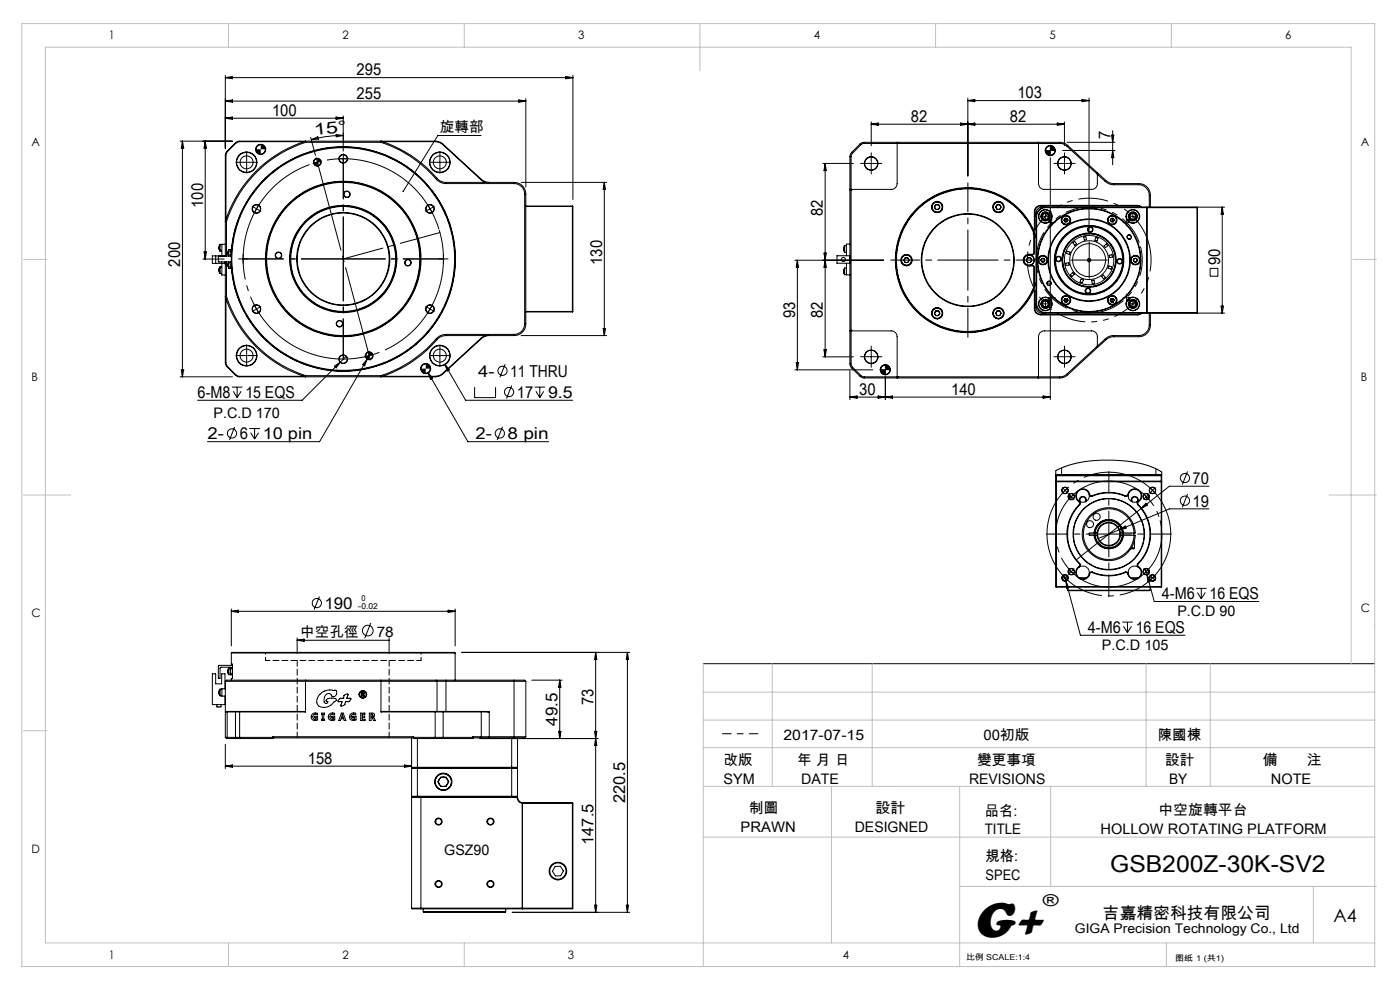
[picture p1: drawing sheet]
<svg xmlns="http://www.w3.org/2000/svg" width="297mm" height="210mm" viewBox="0 0 297 210" stroke-linecap="round" stroke-linejoin="round" font-family="sans-serif">
<g fill="none" stroke="#000" stroke-width=".21">
<path d="M47.8 16v15.5M47.8 16.5l1.5-.3v.5zM47.8 16.5h73.7M120.1 16.2l1.4 .3-1.4 .2zM121.5 16v26.3M38.2 29.9h11.1M38.7 29.9v50M38.7 29.9l.3 1.5h-.5zM43.5 29.9l.3 1.5h-.5zM43.5 29.9v25.1M47.8 25.1h25M47.8 25.1l1.5-.3v.5z"/>
<path d="M47.8 21.4l1.5-.2v.5zM47.8 21.4h63.7M52.2 34.4h.2M52.3 34.3v.3M55.3 30.7h-.1a1.04 1.04 0 0 0-.9 1M56.3 31.7a1.02 1.02 0 0 1-1 1M64.4 30h-13.6l-.8 .4-1.8 1.8-.3 .5v13.9M64.8 30.2a26 26 0 0 0-16.8 16.8M64.8 30.2v-.3a26.2 26.2 0 0 0-17 17l.2 .1M64.8 30.2h16M65.9 29.1l1 3.9M66 29.6l1.4-.6 .2 .5z"/>
<path d="M67.3 34.3v.2M67.3 33.6a.72 .72 0 0 0-.7 .8M67.4 34.4l-.2 .1M68.1 34.4v.1a.73 .73 0 0 1-.8 .7M71.3 28.5l1.5 .2-1.5 .3zM71.3 24.8l1.5 .3-1.5 .2zM72.7 33.7h.2M72.8 24.6v7.5M72.8 28.7a26.7 26.7 0 0 0-6.8 .9M72.8 33.6v.2M80.8 30.2a27.8 27.8 0 0 1 12.2 8.2l1.3 .5h14.7a2.23 2.23 0 0 1 2.3 2.3v27.5a2.23 2.23 0 0 1-2.3 2.2h-14.4a2.65 2.65 0 0 0-2.1 1 26 26 0 0 1-11.7 7.8M80.8 30.2v-.3a27.4 27.4 0 0 1 12.3 8.3l1.2 .5h14.7a2.45 2.45 0 0 1 2.5 2.5v27.5a2.45 2.45 0 0 1-2.5 2.5h-14.4a2.61 2.61 0 0 0-1.9 .9 26.1 26.1 0 0 1-11.9 7.8v-.2"/>
<path d="M81.2 30h11.1l.9 .2 .7 .5 8.1 7.4 1 .6M93.2 34.4h.3M93.3 34.3v.3M102.1 28.7h-9.2l-7.4 11.9M103.8 38.7a2.48 2.48 0 0 1-1.7-.7l-8.1-7.4a2.48 2.48 0 0 0-1.7-.7h-41.6l-.5 .2-2.1 2.1-.3 .6v21.5M110.1 21.2l1.4 .2-1.4 .3zM110.6 38.7h18.1M111.5 20.9v18.8M128.2 38.7v32.5M128.2 38.7l.2 1.5h-.4zM174.6 34.7h6.4M175 34.7v41"/>
<path d="M175 34.7l.3 1.5h-.5zM184.7 34.7h.2M184.8 25.9v5M184.8 34.6v.2M184.8 26.3h41M184.8 26.3l1.5-.2v.5zM190.3 30.2h30M190.3 30.2v8.7a1.26 1.26 0 0 1-1.2 1.3h-8.8M190.3 30.2h-7.1l-.7 .3-1.9 1.9-.3 .7v7.1M190.4 30.4h34.4a2.07 2.07 0 0 1 1.5 .6l6.5 6M190.4 30.4h-7.3l-.5 .3-2 2.2v7.4M190.4 30.4h.1"/>
<path d="M203.8 26.1l1.5 .2-1.5 .3zM205.3 20.8v16.5M205.3 21.3h25.7M205.3 21.3l1.5-.2v.5zM205.3 26.3l1.5-.2v.5zM220.3 30.2v8.7a1.21 1.21 0 0 0 1.2 1.3h10.1a1.21 1.21 0 0 0 1.2-1.3v-2.3M220.3 30.2h4.5a2.48 2.48 0 0 1 1.7 .7l6.3 5.7M222.7 31.9h.2M222.8 30.9h-.1a.96 .96 0 0 0-.9 1M222.8 31.8v.3M222.8 33.4v51.4M223.8 31.9a1.02 1.02 0 0 1-1 1"/>
<path d="M224.3 26.1l1.5 .2-1.5 .3zM225.4 31.9h11.1M225.7 34.7h.2M225.8 25.9v5M225.8 34.6v.2M226.3 30.2h10.2M229.6 21.1l1.4 .2-1.4 .3zM231 20.8v29M232.8 37l1.6 1.4a2.63 2.63 0 0 0 1.9 .8h5.2a2.29 2.29 0 0 1 2.3 2.2v2.5M232.8 36.6l1.8 1.7a2.48 2.48 0 0 0 1.7 .6h5.2a2.45 2.45 0 0 1 2.6 2.5v2.5M235.8 28.7h.5l-.3 1.5zM236 27.7v7.3"/>
<path d="M236 31.9l.3 1.5h-.5zM43 55h4.6M43.3 53.4h.5l-.3 1.6zM45.8 54.3v1.6M46.5 57.7l.2 .3M46.5 52.9l.2 .4M46.5 57.7h.1M46.5 57v.7M46.5 57h.1M46.5 52.9h.1M46.5 52.2v.7M46.5 52.2h.1"/>
<path d="M46.5 54.3h-.2v1.3h2.8M46.7 56.6l-.2 .4M46.7 51.8l-.2 .4M46.7 56.6v1.4M46.7 51.8v1.5M46.7 56.6h.4M46.7 58h.4M46.7 51.8h.4M46.7 53.3h.4M47 55.6l.1 2.7h.7M47.7 55.6l.1 .3M47.8 55.6v21.4l.3 .7 2.2 2.2h42a2.48 2.48 0 0 0 1.7-.6l8.1-7.4a2.48 2.48 0 0 1 1.7-.7"/>
<path d="M47.8 54.2l-.1 .1M47.8 51.8h-.7l-.1 2.5M48 47v7.3M48 55.6v7.3M48.4 56.5l.1 .4M48.4 55.8l.1-.2v1.3M48.4 54h.1M48.4 53.3v.7M48.4 53.3h.1M48.4 56.5h.1M48.4 55.8v.7M48.4 55.8h.1"/>
<path d="M48.5 53v1.3l-.1-.3M48.5 53l-.1 .3M48.5 53h.4M48.9 53v1.3M48.9 55.6v1.2M48.9 56.8l-.4 .1M48.9 53h.2M48.9 56.8h.2M49.1 53a23.8 23.8 0 0 1 36.2-18.4 23.8 23.8 0 0 1 0 40.6 23.8 23.8 0 0 1-36.2-18.4M49.1 54.3h-4.1v1.6h2.7M49.1 52.8h.1M49.1 57h.1"/>
<path d="M49.1 52.3h.1M49.1 57.6h.1M51.4 55h.3M51.6 54.8v.3M54.3 44.3l.2 .1M54.5 44.2l-.2 .2M72.7 55h.2M72.8 54.8v.3M91.2 44.2v.1M91.2 44.3l-.1 .1M91.2 44.3l.1 .1M91.3 44.3h-.1"/>
<path d="M93.9 55h.3M94.1 54.8v.3M111.5 43.7h10M111.5 43.8h9.9M121.4 43.8v22.3M121.5 43.7v22.4M121.5 43.7l-.1 .1M168.6 55.2h18.8M169.2 55.2v23.2M169.2 55.2l.2 1.5h-.5zM174.8 53.7h.5l-.3 1.5zM175 55.2l.3 1.5h-.5z"/>
<path d="M179 53.2l.2 .3M179 57.9l.2 .4M179 52.4h.1M179 53.2h.1M179 52.4v.8M179 57.2h.1M179 57.9h.1M179 57.2v.7M179.2 52.1l-.2 .3M179.2 56.9l-.2 .3M179.2 52.1v1.4M179.2 56.9v1.4"/>
<path d="M179.2 52.1h.4M179.2 53.5h.4M179.2 56.9h.4M179.2 58.3h1.1M179.6 55.8v2.5M180.2 54.2h-2.6v1.6h2.6M180.2 54.6h.1M180.2 55.8h.1M180.3 40.2v30M180.3 54.2v1.7M180.3 51.8h-.7v2.4M180.6 40.3h.1"/>
<path d="M180.6 40.3v29.8M192 54.7h.6l.3 .5-.3 .5h-.6l-.3-.5zM198.5 43.4h.6l.3 .5-.3 .5h-.6l-.3-.5zM205.2 55.2h.2M205.3 55.1v.2M211.5 43.4h.6l.3 .5-.3 .5h-.6l-.3-.5zM218 54.7h.6l.3 .5-.3 .5h-.6l-.3-.5zM218.3 56.3l1 .1M218.3 54.1a1.11 1.11 0 0 0-1.1 1.1 1.11 1.11 0 0 0 1.1 1.1M218.3 54.1a1.11 1.11 0 0 1 1.1 1.1 1.11 1.11 0 0 1-1.1 1.1M219.3 53.9a1.67 1.67 0 0 0-2.2 .8 1.24 1.24 0 0 0 1.2 1.7h1M219.3 56.4v.1"/>
<path d="M219.3 53.9l-1 .2M219.3 48.7h-.1a15.3 15.3 0 0 0-21.8-6.6 15.3 15.3 0 0 0-4.1 22.4 15.3 15.3 0 0 0 22.8 1.5l1.4-1.6 1.6-2.7 .2-.1M219.3 48.7a15.4 15.4 0 0 0-23.5-5.6 15.4 15.4 0 0 0 0 24.2 15.4 15.4 0 0 0 23.5-5.7M219.3 49.5a15.1 15.1 0 0 0-23.2-6.3 15.1 15.1 0 0 0 0 24 15.1 15.1 0 0 0 23.2-6.3M219.3 53.9h.1M219.3 56.5l.1 4.4M219.3 49.5h.1M219.3 49.5v4.4M219.3 56.5v4.4M219.4 49.5a15.2 15.2 0 0 0-23.3-6.4 15.2 15.2 0 0 0 0 24.2 15.2 15.2 0 0 0 23.3-6.4M219.4 49.5l-.1 4.4M219.4 48.7h-.1"/>
<path d="M219.4 49.5l.4 .9M219.8 59.9l-.4 1M221 54.8h.4l.3 .4-.3 .4h-.4l-.2-.4zM221.7 45.9h.2M221.8 45.8v.2M221.8 43.9a1.99 1.99 0 0 0-2 2M223 47.2h.2M223 46.5l-.4 .2-.2 .4M223.1 47.1v.3M225.4 47.2h.1M225.7 46.6v.1M225.9 47l.1 .1"/>
<path d="M225.9 46.3h.4l.3 .4-.3 .4h-.4l-.2-.4zM226 46.3h-.1M226.1 46.3v.8M226.1 55.8l.6-.1 .1 .5-.6 .1zM226.2 45.7v.1M226.2 46.3v.8M226.4 53.3l.6 .2-.2 .5-.6-.2zM227.1 58.2l.4-.4 .4 .4-.5 .4zM227.6 51.5l.4-.3 .4 .5-.4 .3zM229.3 59.2l.5 .2-.2 .6-.5-.2zM229.9 50.3l.5-.1 .1 .6-.5 .1zM230.9 55.2h.3"/>
<path d="M231 55.1v.2M231.6 59.5l.5-.1 .1 .7h-.5zM232.5 50.4l.4 .1-.2 .6-.4-.1zM233.7 58.7l.4-.4 .4 .5-.4 .4zM234.2 52.2l.5-.5 .3 .4-.5 .4zM235.3 56.4l.5 .2-.1 .5-.6-.2zM235.3 54.1l.6-.1 .1 .5-.6 .1zM235.7 46.3h.5l.2 .4-.2 .4h-.5l-.2-.4zM235.9 46.3v.8l.4-.2M235.9 45.7v.1M236 46.3v.8M236.1 46.3h.1"/>
<path d="M236.4 46.6v.1M236.7 47.2h.1M238.9 47.2h.2M239 47.1v.3M239.1 46.5l.5 .3 .1 .3M240.2 45.9h.3M240.3 45.8v.2M240.6 54.8h.5l.2 .4-.2 .4h-.5l-.2-.4zM242 43.9l-.5-.2h-20.7a1.26 1.26 0 0 0-1.3 1.2l-.1 3.8M242.3 43.9l-1-.3h-20.5a1.33 1.33 0 0 0-1.4 1.3v3.8M243.3 43.9v22.5M253.9 44.1h-32.1a1.93 1.93 0 0 0-1.9 1.8v18.5a1.93 1.93 0 0 0 1.9 1.9h32.1"/>
<path d="M253.9 44.1v22.2M253.9 43.9l.1 .1M254 44v22.4M254 44l-.1 .1M256.7 56.9h1.7v1.7h-1.7zM259.3 43.9v22.5M259.3 43.9l.2 1.5h-.5zM259.8 43.9h-38.7a1.26 1.26 0 0 0-1.3 1.3v20a1.26 1.26 0 0 0 1.3 1.2h38.7M38.2 79.9h11.1M38.5 78.4h.5l-.3 1.5zM47.9 63.3v13.8l.3 .5 1.8 1.9 .7 .3h13.7M48 62.9a26 26 0 0 0 16.8 16.8"/>
<path d="M48 62.9h-.2a26.2 26.2 0 0 0 17 17v-.2M52.2 75.5h.2M52.3 75.3v.3M54.3 65.5l.2 .2M54.5 65.5l-.2 .1M64.8 79.7h16M71 77.7l1.2-.9-.9 1.2zM73.4 75.6l-9.3 9.3h-22.2M77.9 76.2l-10.1 17.5h-23.8M77.9 76.2l-.5 1.4-.5-.2zM78.3 75.3v.2M78.3 75.5h-.1"/>
<path d="M78.3 75.5l.1 .1M78.3 74.7a.72 .72 0 0 0-.7 .8M78.4 75.4l-.1 .1M78.7 74.7l-.8 1.5M79.1 75.5a.78 .78 0 0 1-.8 .7M90.3 77.2h-.1a.97 .97 0 0 0-.9 1M90.8 79l8.5 14.7h17.1M90.8 79l1 1.2-.5 .3zM91.1 65.5l.1 .1M91.2 65.6v.1M91.2 65.6h.1M91.3 65.5l-.1 .1"/>
<path d="M91.3 78.2a1.02 1.02 0 0 1-1 1M93.2 75.5h.3M93.3 75.3v.3M94.4 77.3l4.4 7.6h22.7M94.4 77.3l1 1.1-.5 .3zM103 71.2l-1 .5-8.6 7.9-1.1 .2h-11.1M107.2 77.2l-1.2 2.8M110.6 71.2h18.1M111.5 66.1h9.9M121.4 66.1h.1M121.5 66.1l-10 .1M128 69.7h.4l-.2 1.5z"/>
<path d="M168.6 78.4h16.6M168.9 76.9h.5l-.2 1.5zM174.6 75.7h6.4M174.8 74.2h.5l-.3 1.5zM180.3 70.2v7.1l.3 .7 1.9 1.9 .6 .3h7.2M180.3 70.2h8.8a1.26 1.26 0 0 1 1.2 1.2v8.8M180.3 78.7v6.1M180.6 70.1v7.4l2 2.1 .5 .3h7.3M180.6 70.1h.1M184.7 75.7h.2M184.8 75.6v.2M187.7 78.4h.2"/>
<path d="M187.8 77.4a1.02 1.02 0 0 0-1 1M187.8 78.3v.3M187.8 79.9v4.9M188.8 78.4a1.02 1.02 0 0 1-1 1M190.4 79.9h.1M198.5 65.9h.6l.3 .6-.3 .4h-.6l-.3-.4zM211.5 65.9h.6l.3 .6-.3 .4h-.6l-.3-.4zM219.3 61.6l.1 .1M219.3 60.9h.1M219.4 61.7v3.7a1.33 1.33 0 0 0 1.4 1.4h20.5l1-.4M219.4 61.7l.1 3.7a1.33 1.33 0 0 0 1.3 1.3h20.5l.7-.3M219.8 64.4a1.99 1.99 0 0 0 2 2"/>
<path d="M221.7 64.5h.2M221.8 64.3v.3M222.1 60.1h.9M222.4 63.2l.2 .5 .4 .1M223 63.1h.2M223.1 63v.3M225.4 63.2h.1M225.7 75.7h.2M225.7 63.6v.1M225.8 75.6v.2M225.9 64l.1 .1M225.9 63.3h.4l.3 .4-.3 .4h-.4l-.2-.4z"/>
<path d="M226 63.3l-.1 .1M226.1 63.3v.8M226.2 63.3a.37 .37 0 0 1 .3 .4 .37 .37 0 0 1-.3 .4zM226.2 64.5v.1M232.8 73.4l-6.5 5.9a2.07 2.07 0 0 1-1.5 .6h-34.4M232.8 73.7l-6.3 5.8a2.48 2.48 0 0 1-1.7 .7h-4.5M232.8 73.7v-2.3a1.21 1.21 0 0 0-1.2-1.2h-10.1a1.21 1.21 0 0 0-1.2 1.2v8.8M235.7 63.4l.2-.1v.8a.38 .38 0 0 1-.3-.3 .38 .38 0 0 1 .1-.4zM235.7 63.3h.5l.2 .4-.2 .4h-.5l-.2-.4zM235.9 63.3l.4 .2M235.9 64.5v.1M236 63.3v.8"/>
<path d="M236.2 64l-.1 .1M236.4 63.6v.1M236.7 63.2h.1M238.9 63.1h.2M239 63v.3M239.7 63.2l-.1 .4-.5 .2M240.2 64.5h.3M240.3 64.3v.3M243.8 66.4v2.5a2.29 2.29 0 0 1-2.3 2.3h-5.2a2.63 2.63 0 0 0-1.9 .7l-1.6 1.5M244.1 66.4v2.5a2.45 2.45 0 0 1-2.6 2.5h-5.2a2.48 2.48 0 0 0-1.7 .7l-1.8 1.6M253.9 66.3l.1 .1M254 66.4h-.1"/>
<path d="M259 64.9h.5l-.2 1.5zM49.2 82.1h2.2M49.5 83l.8 1.3M49.8 90.5l-1.1 2.8M50.3 82.1v2.2M51.2 83l-.9 1.3M52.9 90.9h2.2M53.2 91.8l.8 1.3M54 90.9v2.2M54.9 91.8l-.9 1.3M100.7 82.1v2.2h4.4v-2.2M106.6 90.5l-1.1 2.8"/>
<path d="M108.5 81.8l-1 2.8M113.4 82.1h2.2M113.7 83l.8 1.3M114.5 82.1v2.2M115.4 83l-.9 1.3M180.3 84.2l1.5-.2v.5zM186.3 84l1.5 .2-1.5 .3zM187.8 84.2l1.5-.2v.5zM190.3 80.2h30M221.3 84l1.5 .2-1.5 .3zM222.8 84.2h-42.5M225.2 99.3v1.4"/>
<path d="M245.2 99.4v1.3M224 100.7l.1 .1M224 100.7h1.2M224 100.7v-.9l2.8-1.1 3.2-.8 3.6-.3 4.5 .1 4 .6 2.2 .7 1.4 .7 .8 .4v.6M224 102.2v22.3M224 102.1l.1 .1M224 102.1v.1M224 100.9h.1M224.1 100.9v1.2M224.1 100.8l-.1 1.4M224.1 102.2v22.2M224.1 102.2h22.2"/>
<path d="M224.1 102.1h-.1M224.1 102.1h22.2M224.1 100.9h22.2M224.1 100.8h22.2M225.2 100.7v.1M225.2 100.7h20M225.8 103.9l.2 .2M226 103.9l-.2 .2M226.8 104.9v.9M226.8 105.4h.4M227.2 105.3l.2 .1M227.2 105.4v.6"/>
<path d="M227.4 105.3l-.2 .1M228.9 106.4l.2 .2-.1 .4M229 107a8.8 8.8 0 0 0 0 12.6M229 119.6l.1 .4-.2 .2M229 106.3a.49 .49 0 0 1 .1 .8M229 106.3l-.1 .1M229 107l.1 .1M229 106.4a.76 .76 0 0 1 .7-1.1 .76 .76 0 0 1 .7 1.1M229.1 107.1a8.8 8.8 0 0 0 0 12.4M229.1 119.5a.49 .49 0 0 1-.1 .8M229.1 119.5l-.1 .1M229.3 106.5a.62 .62 0 0 1 0-.9 .62 .62 0 0 1 .9 0 .62 .62 0 0 1 0 .9"/>
<path d="M231.1 104.9a.46 .46 0 0 0 .6 .4M231.1 104.9a1.38 1.38 0 0 0-2.1-.9 1.38 1.38 0 0 0 0 2.3M231.1 104.9a1.38 1.38 0 0 1-.6 1.4 1.38 1.38 0 0 1-1.5 0M231.2 104.9l.2 .3h.3M231.2 104.9a1.49 1.49 0 0 0-2.3-.9 1.49 1.49 0 0 0 0 2.4M231.2 104.9h-.1M231.7 105.2a9 9 0 0 1 7 0M231.7 105.2v.1M231.7 105.3a8.8 8.8 0 0 1 7 0M232.1 113.1a3.1 3.1 0 0 1 3.1-2.9 3.1 3.1 0 0 1 3.1 2.9M232.1 113.6a3.1 3.1 0 0 0 3.1 2.8 3.1 3.1 0 0 0 3.1-2.8M232.3 113.1a2.89 2.89 0 0 1 2.9-2.7 2.89 2.89 0 0 1 2.9 2.7"/>
<path d="M232.3 113.6a2.89 2.89 0 0 0 2.9 2.6 2.89 2.89 0 0 0 2.9-2.6M232.7 113.1a2.5 2.5 0 0 1 2.5-2.3 2.5 2.5 0 0 1 2.5 2.3M232.7 113.6a2.5 2.5 0 0 0 2.5 2.2 2.5 2.5 0 0 0 2.5-2.2M232.9 113.1h-1.7a.25 .25 0 0 0-.2 .2 .25 .25 0 0 0 .2 .3h1.7M232.9 113.6a2.36 2.36 0 0 0 2.3 2.1 2.36 2.36 0 0 0 2.4-2.1M232.9 113.1a2.36 2.36 0 0 1 2.3-2.2 2.36 2.36 0 0 1 2.4 2.2M232.9 113.1v.5M235.1 113.3h.2M235.2 113.2v.2M237.4 112.4l1.3-.8 .2 .4zM237.6 113.1v.5M237.6 113.6h3"/>
<path d="M237.6 113.1h3M238.7 105.2v.1M239.3 104.9l-.3 .3h-.3M239.3 104.9a1.49 1.49 0 0 1 2.2-.9 1.49 1.49 0 0 1 0 2.4M239.3 104.9h.1M239.4 104.9a.46 .46 0 0 1-.7 .4M239.4 104.9a1.38 1.38 0 0 1 2.1-.9 1.38 1.38 0 0 1 0 2.3M239.4 104.9a1.38 1.38 0 0 0 .6 1.4 1.38 1.38 0 0 0 1.5 0M240 106.4a.76 .76 0 0 1 .7-1.1 .76 .76 0 0 1 .7 1.1M240 116.2h.7M240.2 106.5a.63 .63 0 0 1 .1-.9 .63 .63 0 0 1 .8 0 .63 .63 0 0 1 .1 .9M240.5 113.1v.5"/>
<path d="M240.6 113.1h.1a5.3 5.3 0 0 0-4.5-5.3 5.6 5.6 0 0 0-6.6 4.8 5.6 5.6 0 0 0 5.1 6.3 5.6 5.6 0 0 0 6.1-5.3h-.2M240.6 113.1a5.4 5.4 0 0 0-8.1-4.4 5.4 5.4 0 0 0 0 9.2 5.4 5.4 0 0 0 8.1-4.3M240.6 114.9l.1 1.3M240.7 116.2l-.2 .2h-.6M241.4 107.1a8.8 8.8 0 0 1 0 12.4M241.4 119.5a.47 .47 0 0 0 .1 .8M241.4 119.5l.1 .1M241.5 119.6l-.1 .4 .1 .2M241.5 107a8.8 8.8 0 0 1 0 12.6M241.5 106.3a.47 .47 0 0 0-.1 .8M241.5 107l-.1 .1M241.5 106.3v.1"/>
<path d="M241.5 106.4l-.1 .2 .1 .4M242.1 107.9l-13.7 10.8M243.1 105.3l.2 .1M243.1 106.7l.3 .5-1.3 .7zM243.3 105.3l-.2 .1M243.7 105.4h-.5v.6M243.7 104.9v.9M244.4 103.9l.2 .2M244.6 103.9l-.2 .2M245.2 100.7v.1M245.2 100.7h1.3M246.3 100.9v1.2"/>
<path d="M246.3 102.2v22.2M246.3 102.1h.1M246.3 100.8l.1 .1M246.4 100.9l.1 1.3M246.4 102.1l-.1 .1M246.4 102.1l.1 .1M246.4 100.9h-.1M246.5 100.7l-.2 .1M246.5 102.2l-.1 22.3M251.9 104.8l-1.1 2.8M251.9 100l-1.1 2.8M256.5 107.9h-8.4l-15.1 6.3"/>
<path d="M256.5 103.1h-8.4l-6 4.8M49.1 138.5v2.4h.2v3h-.2v.4M49.1 138.5h47.5M49.1 138.5l.1-.1h47.2l.2 .1M49.1 129.2v7.8M49.1 129.7h47.5M49.1 129.7l1.5-.3v.5zM63 135.3v3.3M63 135.8h19.5M63 135.8l1.5-.2v.5zM67.8 126.5l-1.2 2.8M78.7 132.1l-1.3 3.3"/>
<path d="M82.5 135.3v3.3M95.1 129.4l1.5 .3-1.5 .2zM96.6 138.5v5.8M96.6 129.2v7.8M97.9 138.4h35.7M126.4 138.4l.2 1.5h-.5zM126.4 138.4v55.1M133.1 138.4v55.1M133.1 138.4l.2 1.5h-.4zM224 124.5h22.4M224.1 124.4l-.1 .1M224.1 124.4h22.2"/>
<path d="M225.3 122.5h.6M225.7 121.9l.4 1.4M225.8 122.5l.2 .2M225.9 122.6l-.1 .1M225.9 122.5h.7M226 122.5l-.1 .1M226.1 123.3l3.1 11.5h22.2M226.1 123.3l.6 1.4-.4 .1zM226.5 125.2h17.5M226.5 124.6v.6M226.8 120.9v.8M227.2 121.2l.2 .1"/>
<path d="M227.4 121.2l-.2 .1M228.9 120.2a1.5 1.5 0 0 0 0 2.5 1.5 1.5 0 0 0 2.3-1M228.9 120.2l.1 .1M228.9 122.5h1.6M229 120.3a1.38 1.38 0 0 0 0 2.3 1.38 1.38 0 0 0 2.1-.9M229 120.3a1.38 1.38 0 0 1 1.5 0 1.38 1.38 0 0 1 .6 1.4M231.1 121.7h.1M231.7 121.5h-.3l-.2 .2M231.7 121.5a9 9 0 0 0 7 0M231.7 121.3a8.8 8.8 0 0 0 7 0M231.7 121.3a.46 .46 0 0 0-.6 .4M231.7 121.3v.2"/>
<path d="M238.1 132h2.2M238.3 132.8l.9 1.4M238.7 121.3a.46 .46 0 0 1 .7 .4M238.7 121.3v.2M238.7 121.5h.3l.3 .2M239.2 132v2.2M239.4 121.7h-.1M239.9 122.5h1.6M240 132.8l-.8 1.4M241.5 120.3a1.38 1.38 0 0 1 0 2.3 1.38 1.38 0 0 1-2.1-.9M241.5 120.3a1.38 1.38 0 0 0-1.5 0 1.38 1.38 0 0 0-.6 1.4M241.5 120.2a1.5 1.5 0 0 1 .1 2.5 1.5 1.5 0 0 1-2.3-1"/>
<path d="M241.5 120.2v.1M243 120.6l.3 1.3M243.1 121.2l.2 .1M243.3 121.2l-.2 .1M243.3 121.9l1.6 5.7h22.2M243.3 121.9l.7 1.4-.5 .2zM243.7 120.9v.8M243.9 122.5h.6M244 124.6v.6M244.4 122.5l.1 .1M244.5 122.6l.1 .1M244.5 122.5h.6"/>
<path d="M244.6 122.5l-.2 .2M246.3 124.4l.1 .1M253.8 124.8h2.2M254 125.7l.8 1.3M254.8 124.8v2.2M255.7 125.7l-.9 1.3M46 149.5v.5h.9v-.5M46.5 147.2l.2 .4M46.5 146.5v.7M46.5 146.5h.1M46.5 147.2h.1M46.7 146.2l-.2 .3"/>
<path d="M46.7 146.2v1.4M46.7 146.2h.4M46.7 147.6h.4M47.7 146.1v-3.2h-.7v2.2h-1.2v-2.2h-.8v6.6h2.7v-1.8M47.8 144.5h17M47.8 156.4h.4M47.8 156.4l.2 .3h.4M47.8 144.5v11.9M47.8 146.1h-.7v1.6h.7M47.8 157.9v5.1M48.2 151h1.8M48.2 156.4h1.8"/>
<path d="M48.2 151v5.4M48.2 156.4l.2 .3M48.3 150.9l-.5 .1h.4M48.3 150.9h1.7M48.3 150.9l-.1 .1M48.4 156.7h1.7M48.4 142.8l.1 .3M48.4 142.1v.7M48.4 142.1h.1M48.4 142.8h.1M48.5 141.7l-.1 .4M48.5 141.7v1.4"/>
<path d="M48.5 141.7h.4M48.5 143.1h.4M48.9 141.8v1.1M48.9 141.6v.2M48.9 142.9v.2h.4M48.9 142.9h.4M48.9 141.8h.4M48.9 141.6h.4M49.3 141.3l-.2-.2-2.7 .1-.1 2.7h.4v-2.3h2.2M50 156.4h7.8M50 151h14.8M50 151v5.4"/>
<path d="M50 156.4l.1 .3M50 150.9h.8M50 150.9v.1M50.1 156.7h.7M50.8 156.7h7M50.8 150.9v5.8M50.8 150.9l14 .1M57.8 156.4v.3M57.9 156.3l-.1 .1M57.9 156.5l-.1 .2M57.9 156.5h.1M57.9 156.3h29.8"/>
<path d="M57.9 156.3v.2M57.9 156.5h29.8M64.8 144.5h16M64.8 144.5v6.5M64.8 144.3h-16.8l-.2 .2M64.8 144.3h16M64.8 144.3v.2M66.3 151.4l.6-.2 .4 .1v.3a.56 .56 0 0 0-.9 .2 .56 .56 0 0 0 .7 .7v-.3h-.4v-.3h.7v.8a.84 .84 0 0 1-1.2-.1 .84 .84 0 0 1 .1-1.2zM67.9 147.3a4.2 4.2 0 0 1 3.1-.9h.1a.72 .72 0 0 1 .3 .9 .72 .72 0 0 1-1 .4 .76 .76 0 0 0-.7-.6 .76 .76 0 0 0-.8 .6l-.2 .8a.48 .48 0 0 0 .2 .6 .48 .48 0 0 0 .6-.1l-.4-.4a1.56 1.56 0 0 1 2.3-.2l-.5 .4a2.43 2.43 0 0 1-3.4 .8 1.72 1.72 0 0 1 .4-2.3zM68.2 151.3h.6v.2h-.1v1.1h.1v.3h-.6v-.3h.2v-1.1h-.2zM70 151.4l.5-.2 .5 .1v.3a.56 .56 0 0 0-1 .2 .56 .56 0 0 0 .7 .7v-.3h-.3v-.3h.6v.8a.84 .84 0 0 1-1.2-.1 .84 .84 0 0 1 .2-1.2zM72.4 151.3h.4l.6 1.6h-.4l-.1-.4h-.5l-.2 .4h-.3z"/>
<path d="M72.6 151.5l.2 .7h-.4zM72.7 148.1h.1M73 147.5l.8-.3-.2 .9 .8 .1a.77 .77 0 0 1-1.1 .6v.2a.7 .7 0 0 1-1 .7l.3-.8-.9-.1a.81 .81 0 0 1 1-.7M73 147.6l-.3 .5M73 147.5v.1M74.5 151.4l.5-.2 .5 .1v.3a.57 .57 0 0 0-1 .2 .57 .57 0 0 0 .7 .7v-.3h-.3v-.3h.6v.8a.84 .84 0 0 1-1.2-.1 .84 .84 0 0 1 .2-1.2zM76.5 151.3h.9v.2h-.6v.4h.6v.3h-.6v.4h.6v.3h-.9zM76.6 146.8l.7 .1v.3l-.2 .1 .3 .5h-.2l-.3-.4h-.1v.4h-.2zM76.8 146.9l.3 .1v.2h-.3zM78.4 151.3h.7a.44 .44 0 0 1 .3 .4 .44 .44 0 0 1-.3 .4l.6 .8h-.4l-.5-.7-.1 .7h-.3zM78.7 151.5h.2a.25 .25 0 0 1 .2 .4 .25 .25 0 0 1-.4 .1zM79.1 152.1h.1"/>
<path d="M80.8 144.3h11.7M80.8 144.3v.2M80.8 144.5h11.9M80.8 151h13.2M80.8 144.5v6.5M87.3 156.5v6.3M87.7 156.3l.1 .1M87.7 156.5l.1 .2M87.7 156.5h.1M87.7 156.3v.2M87.8 156.4h6.2M87.8 156.7h4.5"/>
<path d="M87.8 156.4v.3M88.5 156.7v6.1M92.3 150.9h1.6M92.3 156.7h1.6M92.3 150.9v5.8M92.3 150.9l-11.5 .1M92.5 144.3h2.1M92.5 144.3l.2 .2M92.7 144.5h18.8M92.7 144.5v6.4M93.9 156.7h6.4M93.9 150.9h8.1"/>
<path d="M93.9 150.9l.1 .1M94 151v5.4M94 151h8.1M94 156.4h6.3M94 156.4l-.1 .3M94.6 144.3h14.4M94.6 144.3v6.6M100.3 156.4v.3M100.4 156.3l-.1 .1M100.4 156.6l-.1 .1M100.4 156.3h1.7M100.4 156.3v.3"/>
<path d="M101.9 156.5l-1.5 .1M101.9 156.5h1.9M102 150.9l1.8 .1M102 150.9l.1 .1M102.1 156.3h9.4M102.1 151h1.7M102.1 151v5.3M102.1 156.3l-.2 .2M103.8 156.5h5.2M103.8 151v5.5M108.5 156.5v6.3M109 144.3h2.3l.2 .2"/>
<path d="M109 144.3v12.2M109.8 156.5v6.3M111.5 156.3l-.2 .2h-2.3M111.5 144.5v11.8M112.8 144.3h6.4M118.5 155.1h.5l-.3 1.6zM118.7 144.3v12.4M118.7 144.3l.3 1.5h-.5zM126.1 155.1h.5l-.2 1.6zM126.4 156.7l.2 1.4h-.5zM126.9 156.7h-25.1M149.2 140.8h142.4"/>
<path d="M47.8 162.5l1.5-.2v.5zM47.8 162.5h39.5M85.8 162.3l1.5 .2-1.5 .3zM87.3 169.1h22.4M87.3 168.9h1.2M87.3 168.9l.1 .1M87.3 163h1.2M87.3 162.8h1.2M87.3 162.8l.1 .1M87.3 163v5.9M87.3 169.1v23.5M87.4 169h1.1"/>
<path d="M87.4 162.9l-.1 .1M87.4 162.9h1.1M87.4 169l-.1 .1M88.5 162.9v.1M88.5 168.9v.1M88.5 162.8v.1M88.5 169h21.2M88.5 163h20M88.5 162.9h20M88.5 168.9h20M88.5 163v5.9M88.5 162.8h20"/>
<path d="M89.3 169v23.8M93.5 164.8h1.1l.6 1-.6 1h-1.1l-.6-1zM108.5 163h1.3M108.5 162.9v.1M108.5 162.9h1.2M108.5 168.9v.1M108.5 168.9h1.3M108.5 162.8v.1M108.5 162.8h1.3M108.5 163v5.9M109.7 169.1a1.45 1.45 0 0 0 1.1 1.3h10.6M109.7 162.9l.1 .1"/>
<path d="M109.7 169v.1M109.7 169.1a1.43 1.43 0 0 0 1.1 1.2M109.7 169.1h.1M109.8 168.9l-.1 .1M109.8 162.8l-.1 .1M109.8 163v5.9M110.8 170.3l10.7 .1v22.3M110.8 170.3v22.5M121.4 170.4v22.2M121.5 170.3l-.1 .1M87.3 192.6h34.1M87.3 192.6l.1 .2h1.9"/>
<path d="M89.8 193.4l.1 .1h17.3l.1-.1M89.8 193.4h17.5M89.8 192.8v.6M107.3 192.8v.6M108.7 193.5h24.9M117.8 183.8h1.1l.6 .9-.5 1.1h-1.2l-.6-1zM121.4 192.6l.1 .1M121.5 192.7l-32.2 .1M126.1 192h.5l-.2 1.5zM132.9 192h.4l-.2 1.5z"/>
<circle cx="52.3" cy="34.4" r="2.21"/>
<circle cx="52.3" cy="34.5" r="2.13"/>
<circle cx="52.3" cy="34.4" r="1.38"/>
<circle cx="55.3" cy="31.7" r="1"/>
<circle cx="55.3" cy="31.7" r="1.07"/>
<circle cx="67.3" cy="34.4" r=".82"/>
<circle cx="67.3" cy="34.4" r=".75"/>
<circle cx="72.8" cy="33.7" r=".85"/>
<circle cx="72.8" cy="33.7" r=".92"/>
<circle cx="93.3" cy="34.4" r="2.2"/>
<circle cx="93.3" cy="34.4" r="2.12"/>
<circle cx="93.3" cy="34.4" r="1.36"/>
<circle cx="184.8" cy="34.7" r="1.45"/>
<circle cx="184.8" cy="34.7" r="1.38"/>
<circle cx="222.8" cy="31.9" r="1.07"/>
<circle cx="222.8" cy="31.9" r="1"/>
<circle cx="225.8" cy="34.7" r="1.45"/>
<circle cx="225.8" cy="34.7" r="1.38"/>
<circle cx="54.4" cy="44.3" r=".93"/>
<circle cx="54.4" cy="44.3" r=".85"/>
<circle cx="59.1" cy="54.2" r=".62"/>
<circle cx="59.1" cy="54.2" r=".7"/>
<circle cx="72.8" cy="54.9" r="23.6"/>
<circle cx="72.8" cy="54.9" r="11.2"/>
<circle cx="72.8" cy="54.9" r="9.9"/>
<circle cx="72.8" cy="54.9" r="11.4"/>
<circle cx="72.8" cy="54.9" r="16.3"/>
<circle cx="72.8" cy="54.9" r="23.8"/>
<circle cx="72.8" cy="54.9" r="16.5"/>
<circle cx="72.8" cy="54.9" r="16.4"/>
<circle cx="72.8" cy="54.9" r="11.1"/>
<circle cx="72.8" cy="54.9" r="9.7"/>
<circle cx="73.6" cy="41.2" r=".62"/>
<circle cx="73.6" cy="41.2" r=".71"/>
<circle cx="86.5" cy="55.7" r=".62"/>
<circle cx="86.5" cy="55.7" r=".71"/>
<circle cx="91.2" cy="44.3" r=".92"/>
<circle cx="91.2" cy="44.3" r=".84"/>
<circle cx="178.9" cy="55" r=".43"/>
<circle cx="192.3" cy="55.2" r="1.07"/>
<circle cx="192.3" cy="55.2" r="1.21"/>
<circle cx="192.3" cy="55.2" r="1.12"/>
<circle cx="192.3" cy="55.2" r=".51"/>
<circle cx="198.8" cy="43.9" r="1.12"/>
<circle cx="198.8" cy="43.9" r="1.07"/>
<circle cx="198.8" cy="43.9" r=".51"/>
<circle cx="198.8" cy="43.9" r="1.2"/>
<circle cx="205.3" cy="55.2" r="9.9"/>
<circle cx="205.3" cy="55.2" r="9.8"/>
<circle cx="211.8" cy="43.9" r="1.2"/>
<circle cx="211.8" cy="43.9" r="1.13"/>
<circle cx="211.8" cy="43.9" r="1.06"/>
<circle cx="211.8" cy="43.9" r=".49"/>
<circle cx="218.3" cy="55.2" r="1.07"/>
<circle cx="218.3" cy="55.2" r=".51"/>
<circle cx="221.2" cy="55.2" r=".37"/>
<circle cx="221.2" cy="55.2" r="1.02"/>
<circle cx="221.2" cy="55.2" r=".94"/>
<circle cx="221.2" cy="55.2" r=".88"/>
<circle cx="221.8" cy="45.9" r="1.38"/>
<circle cx="221.8" cy="45.9" r=".63"/>
<circle cx="221.8" cy="45.9" r=".7"/>
<circle cx="221.8" cy="45.9" r=".84"/>
<circle cx="221.8" cy="45.9" r=".96"/>
<circle cx="221.8" cy="45.9" r="1.46"/>
<circle cx="224.5" cy="54.9" r=".61"/>
<circle cx="224.6" cy="54.9" r=".47"/>
<circle cx="226.1" cy="46.7" r="1"/>
<circle cx="226.1" cy="46.7" r=".87"/>
<circle cx="226.2" cy="46.7" r=".95"/>
<circle cx="231" cy="55.2" r="8.7"/>
<circle cx="231" cy="55.2" r="5.8"/>
<circle cx="231" cy="55.2" r="8.6"/>
<circle cx="231" cy="55.2" r="7.2"/>
<circle cx="231" cy="55.2" r="3.5"/>
<circle cx="231" cy="55.2" r="11"/>
<circle cx="231" cy="55.2" r="10.9"/>
<circle cx="231" cy="55.2" r="7.4"/>
<circle cx="231" cy="55.2" r="5.6"/>
<circle cx="231" cy="55.2" r=".37"/>
<circle cx="231.1" cy="55.2" r="5.3"/>
<circle cx="231.1" cy="55.2" r="5.6"/>
<circle cx="231.1" cy="55.2" r="7.1"/>
<circle cx="231.1" cy="55.2" r=".18"/>
<circle cx="231.1" cy="55.2" r="4.1"/>
<circle cx="231.3" cy="48.7" r=".6"/>
<circle cx="231.3" cy="48.7" r=".47"/>
<circle cx="235.9" cy="46.7" r="1"/>
<circle cx="236" cy="46.7" r=".88"/>
<circle cx="236" cy="46.7" r=".95"/>
<circle cx="237.5" cy="55.4" r=".61"/>
<circle cx="237.5" cy="55.4" r=".47"/>
<circle cx="239.5" cy="50.3" r=".42"/>
<circle cx="239.6" cy="50.3" r=".48"/>
<circle cx="240.3" cy="45.9" r="1.38"/>
<circle cx="240.3" cy="45.9" r=".7"/>
<circle cx="240.3" cy="45.9" r=".96"/>
<circle cx="240.3" cy="45.9" r=".62"/>
<circle cx="240.3" cy="45.9" r="1.46"/>
<circle cx="240.3" cy="45.9" r=".85"/>
<circle cx="240.9" cy="55.2" r="1.02"/>
<circle cx="240.9" cy="55.2" r=".88"/>
<circle cx="240.9" cy="55.2" r=".38"/>
<circle cx="240.9" cy="55.2" r=".95"/>
<circle cx="52.3" cy="75.5" r="2.13"/>
<circle cx="52.3" cy="75.4" r="2.2"/>
<circle cx="52.3" cy="75.4" r="1.38"/>
<circle cx="54.4" cy="65.6" r=".85"/>
<circle cx="54.4" cy="65.6" r=".92"/>
<circle cx="72" cy="68.7" r=".62"/>
<circle cx="72" cy="68.7" r=".7"/>
<circle cx="72.8" cy="76.2" r=".85"/>
<circle cx="72.8" cy="76.2" r=".92"/>
<circle cx="78.3" cy="75.5" r=".82"/>
<circle cx="78.3" cy="75.5" r=".75"/>
<circle cx="90.3" cy="78.2" r="1.07"/>
<circle cx="90.3" cy="78.2" r="1"/>
<circle cx="91.2" cy="65.6" r=".84"/>
<circle cx="91.2" cy="65.6" r=".92"/>
<circle cx="93.3" cy="75.5" r="2.19"/>
<circle cx="93.3" cy="75.4" r="2.12"/>
<circle cx="93.3" cy="75.4" r="1.36"/>
<circle cx="106.6" cy="78.6" r=".98"/>
<circle cx="184.8" cy="75.7" r="1.46"/>
<circle cx="184.8" cy="75.7" r="1.38"/>
<circle cx="187.8" cy="78.4" r="1"/>
<circle cx="187.8" cy="78.4" r="1.07"/>
<circle cx="198.8" cy="66.5" r="1.13"/>
<circle cx="198.8" cy="66.5" r="1.07"/>
<circle cx="198.8" cy="66.4" r=".5"/>
<circle cx="198.8" cy="66.4" r="1.21"/>
<circle cx="211.8" cy="66.4" r="1.14"/>
<circle cx="211.8" cy="66.5" r="1.06"/>
<circle cx="211.8" cy="66.4" r=".5"/>
<circle cx="211.8" cy="66.4" r="1.21"/>
<circle cx="221.8" cy="64.5" r="1.38"/>
<circle cx="221.8" cy="64.5" r=".63"/>
<circle cx="221.8" cy="64.5" r="1.45"/>
<circle cx="221.8" cy="64.5" r=".7"/>
<circle cx="221.8" cy="64.5" r=".84"/>
<circle cx="221.8" cy="64.5" r=".98"/>
<circle cx="222.6" cy="60.1" r=".42"/>
<circle cx="222.6" cy="60.1" r=".49"/>
<circle cx="225.8" cy="75.7" r="1.46"/>
<circle cx="225.8" cy="75.7" r="1.38"/>
<circle cx="226.1" cy="63.7" r="1.02"/>
<circle cx="226.1" cy="63.7" r=".88"/>
<circle cx="226.1" cy="63.7" r=".94"/>
<circle cx="230.8" cy="61.7" r=".61"/>
<circle cx="230.8" cy="61.7" r=".47"/>
<circle cx="235.9" cy="63.7" r="1.02"/>
<circle cx="236" cy="63.7" r=".94"/>
<circle cx="236" cy="63.7" r=".87"/>
<circle cx="240.3" cy="64.5" r="1.38"/>
<circle cx="240.3" cy="64.5" r="1.45"/>
<circle cx="240.3" cy="64.5" r=".7"/>
<circle cx="240.3" cy="64.5" r=".62"/>
<circle cx="240.3" cy="64.5" r=".98"/>
<circle cx="240.3" cy="64.5" r=".85"/>
<circle cx="49.2" cy="92" r=".98"/>
<circle cx="106.1" cy="91.9" r=".98"/>
<circle cx="108" cy="83.2" r=".98"/>
<circle cx="225.9" cy="104" r=".64"/>
<circle cx="225.9" cy="104" r=".7"/>
<circle cx="227.3" cy="105.3" r=".7"/>
<circle cx="227.3" cy="105.3" r=".63"/>
<circle cx="231.2" cy="111.2" r=".75"/>
<circle cx="232.6" cy="109.6" r=".76"/>
<circle cx="235.2" cy="113.3" r="2.99"/>
<circle cx="235.2" cy="113.3" r="7.6"/>
<circle cx="235.2" cy="113.3" r="7.5"/>
<circle cx="243.2" cy="105.3" r=".7"/>
<circle cx="243.2" cy="105.4" r=".62"/>
<circle cx="244.5" cy="104" r=".63"/>
<circle cx="244.5" cy="104" r=".7"/>
<circle cx="251.4" cy="106.2" r=".99"/>
<circle cx="251.4" cy="101.4" r=".98"/>
<circle cx="67.2" cy="127.9" r=".98"/>
<circle cx="78" cy="133.8" r="1.14"/>
<circle cx="225.9" cy="122.6" r=".63"/>
<circle cx="225.9" cy="122.6" r=".7"/>
<circle cx="227.3" cy="121.2" r=".7"/>
<circle cx="227.3" cy="121.3" r=".63"/>
<circle cx="243.2" cy="121.3" r=".7"/>
<circle cx="243.2" cy="121.3" r=".62"/>
<circle cx="244.5" cy="122.6" r=".7"/>
<circle cx="244.5" cy="122.6" r=".62"/>
<circle cx="77" cy="147.3" r=".71"/>
<circle cx="77" cy="147.3" r=".82"/>
<circle cx="93" cy="174.3" r=".75"/>
<circle cx="93" cy="174.3" r=".62"/>
<circle cx="94" cy="165.8" r=".99"/>
<circle cx="94" cy="165.9" r="1.76"/>
<circle cx="94" cy="165.8" r="1.73"/>
<circle cx="94" cy="165.8" r="1.83"/>
<circle cx="104" cy="174.3" r=".75"/>
<circle cx="104.1" cy="174.3" r=".62"/>
<circle cx="93" cy="187.5" r=".75"/>
<circle cx="93" cy="187.5" r=".61"/>
<circle cx="104" cy="187.5" r=".75"/>
<circle cx="104" cy="187.5" r=".61"/>
<circle cx="118.4" cy="184.8" r="1.73"/>
<circle cx="118.4" cy="184.8" r="1.87"/>
</g>
<path d="M246 110a11.2 11.2 0 0 0-18.8-4.6 11.2 11.2 0 0 0 4.9 18.7 11.2 11.2 0 0 0 14.1-13.2l-.2-.9" fill="none" stroke="#000" stroke-width=".21" stroke-dasharray="30.5 1.3 1.3 1.3" stroke-dashoffset="-3" stroke-linecap="butt"/>
<path d="M247.8 109.5a13.1 13.1 0 0 0-21.9-5.4 13.1 13.1 0 0 0 5.7 21.8 13.1 13.1 0 0 0 16.4-15.5l-.2-.9" fill="none" stroke="#000" stroke-width=".21" stroke-dasharray="30.5 1.3 1.3 1.3" stroke-dashoffset="8.3" stroke-linecap="butt"/>
<path d="M93.1 48.7a21.2 21.2 0 0 0-35.5-8.6 21.2 21.2 0 0 0 9.6 35.3 21.2 21.2 0 0 0 26.3-25.4l-.4-1.3" fill="none" stroke="#000" stroke-width=".21" stroke-dasharray="30.5 1.3 1.3 1.3" stroke-dashoffset="-.1" stroke-linecap="butt"/>
<path d="M241.8 51.9a11.2 11.2 0 0 0-18.7-4.6 11.2 11.2 0 0 0 4.8 18.7 11.2 11.2 0 0 0 14.2-13.2l-.3-.9" fill="none" stroke="#000" stroke-width=".21" stroke-dasharray="6.3 1.3 1.3 1.3 1.3 1.3" stroke-dashoffset="-.4" stroke-linecap="butt"/>
<path d="M243.6 51.3a13.1 13.1 0 0 0-21.9-5.3 13.1 13.1 0 0 0 5.7 21.8 13.1 13.1 0 0 0 16.5-15.5l-.3-1" fill="none" stroke="#000" stroke-width=".21" stroke-dasharray="6.3 1.3 1.3 1.3 1.3 1.3" stroke-linecap="butt"/>
<path d="M205.1 55.2h-16.1M205.3 54.9v-16.1M205.3 55.4v16.1M205.6 55.2h16.1" fill="none" stroke="#000" stroke-width=".21" stroke-dasharray="30.5 1.3 1.3 1.3" stroke-dashoffset="24.3"/>
<g fill="none" stroke="#000" stroke-width=".21" stroke-dasharray="30.5 1.3 1.3 1.3">
<path d="M52.1 34.4h-2M52.3 34.2v-2M52.3 34.7v2M52.6 34.4h2M67.1 34.5l-.7 .1M67.3 34.2l-.2-.7M67.4 34.6l.2 .7M67.6 34.3l.6-.2M72.6 33.7h-.8M72.8 33.4v-.8M72.8 33.9v.8M73.1 33.7h.8"/>
<path d="M93.1 34.4h-2M93.3 34.2v-2M93.3 34.7v2M93.6 34.4h2M184.6 34.7h-2M184.8 34.4v-2M184.8 34.9v2M185.1 34.7h2M222.6 31.9h-.9M222.8 31.7v-.9M222.8 32.2v.8M223.1 31.9h.9"/>
<path d="M225.6 34.7h-2M225.8 34.4v-2M225.8 34.9v2M226.1 34.7h2M51.3 54.9h-.7M51.6 54.7v-.8M51.6 55.2v.7M51.8 54.9h.8M54.2 44.2l-.7-.4M54.3 44.5l-.4 .7M54.5 44.1l.4-.7M54.6 44.4l.7 .4"/>
<path d="M91 44.4l-.7 .4M91.1 44.1l-.4-.7M91.4 44.5l.4 .7M91.4 44.2l.7-.4M93.8 54.9h-.7M94.1 54.7v-.8M94.1 55.2v.7M94.3 54.9h.8M221.5 45.9h-.5M221.8 45.6v-.5M221.8 46.1v.5M222 45.9h.5"/>
<path d="M222.9 47.2h-.5M223.1 47v-.5M223.1 47.5v.5M223.4 47.2h.5M230.8 55.2h-3.6M231.1 54.9v-3.6M231.1 55.4v3.6M231.3 55.2h3.6M238.8 47.2h-.5M239 47v-.5M239 47.5v.5M239.3 47.2h.5"/>
<path d="M240.1 45.9h-.5M240.3 45.6v-.5M240.3 46.1v.5M240.6 45.9h.5M52.1 75.4h-2M52.3 75.2v-2M52.3 75.7v2M52.6 75.4h2M54.2 65.7l-.7 .4M54.3 65.3l-.4-.7M54.5 65.8l.4 .7M54.6 65.4l.7-.4"/>
<path d="M78.1 75.5l-.7 .2M78.3 75.2l-.2-.7M78.4 75.7l.2 .7M78.6 75.4l.6-.2M91 65.4l-.7-.4M91.1 65.8l-.4 .7M91.4 65.3l.4-.7M91.4 65.7l.7 .4M93.1 75.4h-2M93.3 75.2v-2M93.3 75.7v2M93.6 75.4h2"/>
<path d="M184.6 75.7h-2M184.8 75.4v-2M184.8 75.9v2M185.1 75.7h2M187.6 78.4h-.9M187.8 78.2v-.9M187.8 78.7v.8M188.1 78.4h.9M221.5 64.4h-.5M221.8 64.2v-.5M221.8 64.7v.5M222 64.4h.5"/>
<path d="M222.9 63.1h-.5M223.1 62.9v-.5M223.1 63.4v.5M223.4 63.1h.5M225.6 75.7h-2M225.8 75.4v-2M225.8 75.9v2M226.1 75.7h2M238.8 63.1h-.5M239 62.9v-.5M239 63.4v.5M239.3 63.1h.5"/>
<path d="M240.1 64.4h-.5M240.3 64.2v-.5M240.3 64.7v.5M240.6 64.4h.5M225.8 103.8l-.4-.4M225.8 104.2l-.4 .4M226.1 104.2l.4 .4M226.1 103.8l.4-.4M227.1 105.2l-.4-.5M227.1 105.5l-.4 .4M227.5 105.5l.4 .4M227.5 105.2l.4-.5"/>
<path d="M243 105.2l-.4-.5M243 105.5l-.4 .4M243.4 105.5l.4 .4M243.4 105.2l.4-.5M244.3 103.8l-.4-.4M244.3 104.2l-.4 .4M244.7 104.2l.4 .4M244.7 103.8l.4-.4M225.8 122.4l-.4-.4M225.8 122.7l-.4 .5M226.1 122.7l.4 .5M226.1 122.4l.4-.4"/>
<path d="M227.1 121.1l-.4-.4M227.1 121.4l-.4 .4M227.5 121.4l.4 .4M227.5 121.1l.4-.4M243 121.1l-.4-.4M243 121.4l-.4 .4M243.4 121.4l.4 .4M243.4 121.1l.4-.4M244.3 122.4l-.4-.4M244.3 122.7l-.4 .5M244.7 122.7l.4 .5M244.7 122.4l.4-.4"/>
</g>
<path d="M235 113.3h-13M235.2 113v-13M235.2 113.5v13M235.5 113.3h13" fill="none" stroke="#000" stroke-width=".21" stroke-dasharray="30.5 1.3 1.3 1.3" stroke-dashoffset="25.9"/>
<path d="M153.3 155.6h7.5" fill="none" stroke="#000" stroke-width=".21" stroke-dasharray="30.5 1.3 1.3 1.3" stroke-dashoffset="28.6"/>
<path d="M72.6 54.9h-21.1M72.8 54.7v-21.2M72.8 55.2v21.1M73.1 54.9h21.1M93.3 49.3l-20.5 5.6" fill="none" stroke="#000" stroke-width=".21" stroke-dasharray="30.5 1.3 1.3 1.3" stroke-dashoffset="21.8"/>
<path d="M67.3 34.4l11 41" fill="none" stroke="#000" stroke-width=".21" stroke-dasharray="30.5 1.3 1.3 1.3" stroke-dashoffset="11.1"/>
<path d="M56.3 138.4v1.7M89.3 138.4v1.7" fill="none" stroke="#000" stroke-width=".21" stroke-dasharray="1.3 .6" stroke-dashoffset=".9"/>
<path d="M56.3 140.1h33" fill="none" stroke="#000" stroke-width=".21" stroke-dasharray="1.3 .6" stroke-dashoffset=".3"/>
<path d="M63.1 140.1v16.4M82.6 140.1v16.4" fill="none" stroke="#000" stroke-width=".21" stroke-dasharray="1.3 .6" stroke-dashoffset=".1"/>
<g fill="none" stroke="#c0c0c0" stroke-width=".21">
<path d="M4.6 5h287v200h-287zM48.5 5v5M98.5 5v5M148.5 5v10M198.5 5v5M248.5 5v5M5 55h5M287 55h5M5 105h10M282 105h10M5 155h5M149.2 152.7h142.4"/>
<path d="M149.2 146.8h142.4M149.2 140.8v64.2M149.2 158.6h142.4M163.8 140.8v26M185 140.8v26M243.1 140.8v26M256.8 140.8v26M286.6 140.8v-130.8h-277v190h282M149.2 177.6h142.4M176.4 166.8v33.2M203.6 166.8v38.2M222.9 166.8v21.2"/>
<path d="M291.6 166.8h-142.4M203.6 188h88.4M278.6 188v12M48.5 200v5M98.5 200v5M247.4 200v5"/>
</g>
<g fill="#000">
<path d="M221.8 31.9a.96 .96 0 0 0 1 1v-1zM222.8 30.9v1h1a1.02 1.02 0 0 0-1-1zM186.8 78.4v.2a.97 .97 0 0 0 1 .8v-1zM187.8 77.4v1h1a1.02 1.02 0 0 0-1-1z"/>
<path d="M85.4 40.5v.2l.1-.1-.1 .1 .3-.1-.2-.2zM89.3 78.2a1.02 1.02 0 0 0 1 1v-1zM90.3 77.2v1h1a1.02 1.02 0 0 0-1-1zM54.3 31.7a1.02 1.02 0 0 0 1 1v-1zM55.3 30.7v1h1a1.02 1.02 0 0 0-1-1zM66.6 34.4v.1a.73 .73 0 0 0 .7 .7v-.8zM67.3 33.6v.8h.8a.78 .78 0 0 0-.8-.8zM77.6 75.5a.78 .78 0 0 0 .7 .7v-.7zM78.3 74.7v.8h.8a.78 .78 0 0 0-.8-.8z"/>
</g>
<text font-size="11" x="206.4" y="198.7">G+</text>
<text font-size="4.9" x="235.5" y="185">GSB200Z-30K-SV2</text>
<text font-size="3.9" x="282.9" y="195.5">A4</text>
<g font-size="3.5">
<text x="75.7" y="16">295</text>
<text x="75.7" y="20.9">255</text>
<text x="215.8" y="20.8">103</text>
<text x="57.7" y="24.6">100</text>
<text x="66.7" y="28.7" transform="rotate(-6 66.7 28.7)">1 5 °</text>
<text x="193.3" y="25.8">82</text>
<text x="214.3" y="25.8">82</text>
<text x="235.6" y="29.4" transform="rotate(-90 235.6 29.4)">7</text>
<text x="43.1" y="44.1" transform="rotate(-90 43.1 44.1)">100</text>
<text x="174.6" y="45.8" transform="rotate(-90 174.6 45.8)">82</text>
<text x="38.2" y="56.5" transform="rotate(-90 38.2 56.5)">200</text>
<text x="127.7" y="56.2" transform="rotate(-90 127.7 56.2)">130</text>
<text x="258.8" y="56.3" transform="rotate(-90 258.8 56.3)">90</text>
<text x="168.7" y="67.4" transform="rotate(-90 168.7 67.4)">93</text>
<text x="174.6" y="67.4" transform="rotate(-90 174.6 67.4)">82</text>
<text x="101.4" y="79.9">4-</text>
<text x="108.2" y="79.9">11 THRU</text>
<text x="182.3" y="83.7">30</text>
<text x="201.8" y="83.7">140</text>
<text x="41.9" y="84.4">6-M8</text>
<text x="52.1" y="84.4">15 EQS</text>
<text x="109.6" y="84.4">17</text>
<text x="116.3" y="84.4">9.5</text>
<text x="44" y="93.2">2-</text>
<text x="50.9" y="93.2">6</text>
<text x="55.7" y="93.2">10 pin</text>
<text x="100.9" y="93.2">2-</text>
<text x="107.7" y="93.2">8 pin</text>
<text x="253" y="107.4">19</text>
<text x="253" y="102.6">70</text>
<text x="68.8" y="129.2">190</text>
<text x="246.5" y="127.1">4-M6</text>
<text x="256.6" y="127.1">16 EQS</text>
<text x="230.8" y="134.2">4-M6</text>
<text x="240.9" y="134.2">16 EQS</text>
<text x="125.9" y="149.6" transform="rotate(-90 125.9 149.6)">73</text>
<text x="118.3" y="153.9" transform="rotate(-90 118.3 153.9)">49.5</text>
<text x="65.3" y="162">158</text>
<text x="132.6" y="170.4" transform="rotate(-90 132.6 170.4)">220.5</text>
<text x="125.9" y="179.2" transform="rotate(-90 125.9 179.2)">147.5</text>
<text x="221.2" y="192.2">®</text>
<text x="234" y="194.8">吉嘉精密科技有限公司</text>
</g>
<g font-size="3.1">
<text x="93.3" y="28">旋轉部</text>
<text x="45.3" y="88.6">P.C.D 170</text>
<text x="249.8" y="130.6">P.C.D 90</text>
<text x="63.7" y="135">中空孔徑</text>
<text x="79.9" y="135">78</text>
<text x="233.8" y="137.8">P.C.D 105</text>
<text x="166.2" y="157">2017-07-15</text>
<text x="208.7" y="157">00初版</text>
<text x="245.6" y="157">陳國棟</text>
<text x="153.5" y="162.3">改版</text>
<text x="153.5" y="166.3">SYM</text>
<text x="169.1" y="162.3">年 月 日</text>
<text x="170" y="166.3">DATE</text>
<text x="205.6" y="166.3">REVISIONS</text>
<text x="207.3" y="162.3">變更事項</text>
<text x="247.2" y="162.3">設計</text>
<text x="248" y="166.3">BY</text>
<text x="267.9" y="162.3">備</text>
<text x="269.6" y="166.3">NOTE</text>
<text x="277.2" y="162.3">注</text>
<text x="158.9" y="172.5">制圖</text>
<text x="185.7" y="172.5">設計</text>
<text x="208.9" y="173">品名:</text>
<text x="245.7" y="172.8">中空旋轉平台</text>
<text x="157.1" y="176.5">PRAWN</text>
<text x="181.3" y="176.5">DESIGNED</text>
<text x="208.9" y="177">TITLE</text>
<text x="233.5" y="176.8">HOLLOW ROTATING PLATFORM</text>
<text x="94.2" y="181.5">GSZ90</text>
<text x="209.1" y="182.7">規格:</text>
<text x="209.1" y="186.7">SPEC</text>
</g>
<text font-size="2.8" x="228" y="197.8">GIGA Precision Technology Co., Ltd</text>
<g font-size="2.5">
<text x="23.1" y="8.4">1</text>
<text x="72.7" y="8.4">2</text>
<text x="122.7" y="8.4">3</text>
<text x="172.7" y="8.4">4</text>
<text x="222.7" y="8.4">5</text>
<text x="272.7" y="8.4">6</text>
<text x="6.7" y="30.9">A</text>
<text x="288.7" y="30.9">A</text>
<text x="6.7" y="80.9">B</text>
<text x="288.7" y="80.9">B</text>
<text x="6.7" y="130.9">C</text>
<text x="288.7" y="129.9">C</text>
<text x="6.7" y="180.9">D</text>
<text x="23.1" y="203.4">1</text>
<text x="72.7" y="203.4">2</text>
<text x="120.5" y="203.4">3</text>
<text x="178.8" y="203.4">4</text>
</g>
<g font-size="1.7">
<text x="75.8" y="129.2">-0.02</text>
<text x="76.7" y="127.4">0</text>
<text x="204.9" y="203.7">比例 SCALE:1:4</text>
<text x="249.3" y="203.8">图纸 1 (共1)</text>
</g>
</svg>
